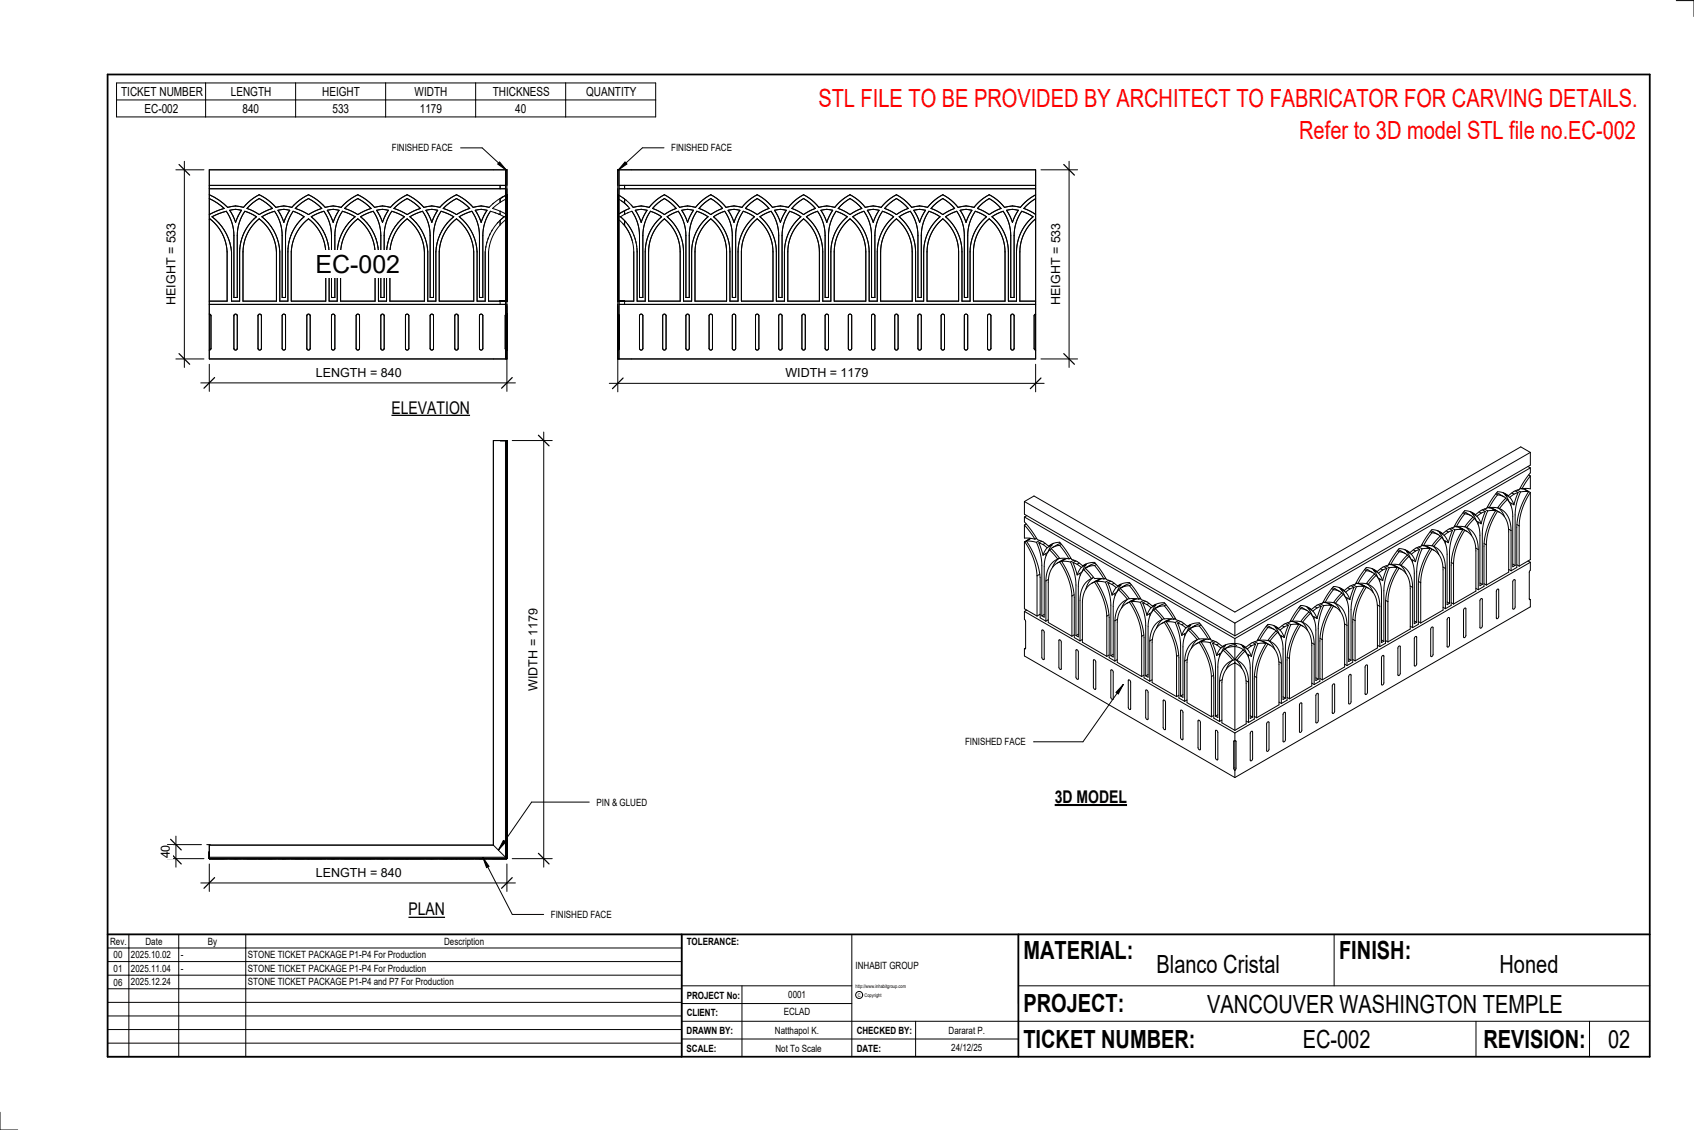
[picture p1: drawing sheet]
<svg xmlns="http://www.w3.org/2000/svg" width="914mm" height="610mm" viewBox="0 0 914 610" stroke-linecap="round" stroke-linejoin="round" font-family="sans-serif">
<path d="M273 92h1v102h-1z" fill="#7c7c7c"/>
<g fill="none" stroke="#000" stroke-width=".54">
<path d="M113 92h161v102h-161zM273 92v102M113 105l5 3 5 4a13 13 0 0 1 8 0M113 107l8 5-8 4M113 118a22 22 0 0 1 10 18v26h-10M113 100h160M113 102h160M114 117l8-3a23 23 0 0 1 4 13v33h2v-33a23 23 0 0 1 4-13l6 3M114 117a27 27 0 0 1 11 19M124 113l3 7M124 113h3h3M130 113l-3 7"/>
<path d="M135 111l5-4 7 5-7 4-7-4zM138 117a25 25 0 0 0-9 19M139 119l1-1a24 24 0 0 1 9 18v26h-18v-26a23 23 0 0 1 8-17zM140 105l-5 3-4 4M140 105l5 3 4 4M141 117l7-3a23 23 0 0 1 4 13v33h2v-33a23 23 0 0 1 4-13l6 3M141 117a26 26 0 0 1 10 19M149 112a13 13 0 0 1 9 0M150 113h3h3M150 113l3 7M156 113l-3 7M159 112l8-5 7 5-7 4z"/>
<path d="M164 117a25 25 0 0 0-9 19M167 105l-5 3-4 4M167 105l4 3 5 4M168 117l7-3a23 23 0 0 1 4 13v33h2v-33a23 23 0 0 1 4-13l7 3M168 117a26 26 0 0 1 10 19M176 112a13 13 0 0 1 8 0M177 113h3h3M177 113l3 7M183 113l-3 7M186 112l7-5 7 5-7 4zM192 117a26 26 0 0 0-10 19M193 105l-5 3-4 4"/>
<path d="M193 105l5 3 4 4M195 117a26 26 0 0 1 9 19M201 114a23 23 0 0 1 5 13M201 114l-6 3M202 112a13 13 0 0 1 9 0M203 113h3h4M203 113l3 7M210 113l-4 7M218 117a26 26 0 0 0-9 19M218 117l-7-3a23 23 0 0 0-4 13v33h-1v-33M220 105l-5 3-4 4M220 105l5 3 4 4"/>
<path d="M221 117l7-3a23 23 0 0 1 4 13v33h2v-33a23 23 0 0 1 4-13l7 3M221 117a26 26 0 0 1 10 19M227 112l-7 4M227 112l-7-5-7 5 7 4M229 112a13 13 0 0 1 8 0M230 113h3h3M230 113l3 7M236 113l-3 7M239 112l7-5 8 5-8 4zM245 117a26 26 0 0 0-10 19M246 105l-4 3-5 4M246 105l5 3 4 4"/>
<path d="M248 117l7-3a23 23 0 0 1 4 13v33h2v-33a23 23 0 0 1 4-13l7 3a26 26 0 0 0-10 19v26h-4v-26a26 26 0 0 0-10-19zM257 113h3h3M257 113l3 7M263 113l-3 7M266 112h.1M266 110h.1M267 115h1M269 120h-1M269 115v1M269 116h1M270 119h.1M270 119v2z"/>
<path d="M270 107l3-2-5 3-4 4a13 13 0 0 0-9 0M270 100v2M270 107v2M270 114v2h-1M270 114h.1M271 106v1M272 117h1M272 117l-2 2M273 108l-7 4 7 3M273 119a25 25 0 0 0-9 17v26h9M274 112v4M274 107v5z"/>
<path d="M274 118v18v-22v13M274 113v7M274 105v7v-1M125 136v26h4v-26M151 136v26h4v-26M164 120l3-2a24 24 0 0 1 9 18v26h-19v-26a24 24 0 0 1 7-16zM178 136v26h4v-26M191 120l2-2a24 24 0 0 1 9 18v26h-18v-26a24 24 0 0 1 7-16zM204 136v26h5v-26M217 120l3-2a24 24 0 0 1 9 18v26h-19v-26a24 24 0 0 1 7-16zM231 136v26h4v-26M244 120l2-2a24 24 0 0 1 10 18v26h-19v-26a24 24 0 0 1 7-16z"/>
<path d="M262 133v1M263 130v1M264 128l-1 1M264 132v1M265 126l-1 1M266 124l-1 1M113 169l1 1zM113 164h160M114 170v18M126 170a.9 .9 0 0 1 1-1 .9 .9 0 0 1 1 1M126 170v18M128 170v18"/>
<path d="M139 170a.9 .9 0 0 1 1-1 .9 .9 0 0 1 1 1M139 170v18M141 170v18M152 170a.9 .9 0 0 1 1-1 .9 .9 0 0 1 1 1M152 170v18M154 170v18M166 170a.9 .9 0 0 1 1-1 .9 .9 0 0 1 0 1M166 170v18M167 170v18M179 170a.9 .9 0 0 1 1-1 .9 .9 0 0 1 1 1M179 170v18M181 170v18"/>
<path d="M192 170a.9 .9 0 0 1 1-1 .9 .9 0 0 1 1 1M192 170v18M194 170v18M206 170a.9 .9 0 0 1 0-1 .9 .9 0 0 1 1 1M206 170v18M207 170v18M219 170a.9 .9 0 0 1 1-1 .9 .9 0 0 1 1 1M219 170v18M221 170v18M232 170a.9 .9 0 0 1 1-1 .9 .9 0 0 1 1 1M232 170v18M234 170v18"/>
<path d="M245 170a.9 .9 0 0 1 1-1 .9 .9 0 0 1 1 1M245 170v18M247 170v18M259 170a.9 .9 0 0 1 1-1 .9 .9 0 0 1 1 1M259 170v18M261 170v18M270 162v2M273 170h.1M274 169v1M113 189l1-1zM126 188a.9 .9 0 0 0 1 1 .9 .9 0 0 0 1-1M139 188a.9 .9 0 0 0 1 1 .9 .9 0 0 0 1-1"/>
<path d="M152 188a.9 .9 0 0 0 1 1 .9 .9 0 0 0 1-1M166 188a.9 .9 0 0 0 1 1 .9 .9 0 0 0 0-1M179 188a.9 .9 0 0 0 1 1 .9 .9 0 0 0 1-1M192 188a.9 .9 0 0 0 1 1 .9 .9 0 0 0 1-1M206 188a.9 .9 0 0 0 0 1 .9 .9 0 0 0 1-1M219 188a.9 .9 0 0 0 1 1 .9 .9 0 0 0 1-1M232 188a.9 .9 0 0 0 1 1 .9 .9 0 0 0 1-1M245 188a.9 .9 0 0 0 1 1 .9 .9 0 0 0 1-1M259 188a.9 .9 0 0 0 1 1 .9 .9 0 0 0 1-1M273 188h.1M274 188v1zM274 188v1"/>
</g>
<path d="M333 92h1v102h-1z" fill="#7c7c7c"/>
<g fill="none" stroke="#000" stroke-width=".54">
<path d="M333 92h226v102h-226zM334 92v102M333 107v9M333 118v18M333 117v-3v13M333 117v19M333 113v7M333 105v7zM333 111v1M333 118h.1M334 108l6 4-6 3M334 119a23 23 0 0 1 8 17v26h-8"/>
<path d="M334 115l3-1v2M334 102h225M334 100h225M334 117h1M335 117l6-3a23 23 0 0 1 4 13v33h2v-33a23 23 0 0 1 4-13l6 3a25 25 0 0 0-9 19v26h-4v-26M335 117a25 25 0 0 1 9 19M335 117l2 2M335 106l-1-1 4 3 4 4M335 108l2 1M336 106l1 1M337 116h.1M337 109l2 2"/>
<path d="M337 119v3zM337 107v2zM337 100v2M337 114v2M337 119l1 1M337 115v1M338 108h.1M338 113l-1 1M339 115h.1M340 113h-1M341 111l1 1M343 113h3h3l-3 7z"/>
<path d="M354 111l5-4 6 5-6 4-7-4zM357 119l2-1a23 23 0 0 1 8 18v26h-17v-26a23 23 0 0 1 7-17zM360 117l6-3a23 23 0 0 1 4 13v33h2v-33a23 23 0 0 1 4-13l6 3a25 25 0 0 0-9 19v26h-4v-26a25 25 0 0 0-9-19zM368 113h3h3l-3 7zM379 111l5-4 6 5-6 4-7-4zM382 119l2-1a23 23 0 0 1 8 18v26h-17v-26a23 23 0 0 1 7-17zM385 117l6-3a23 23 0 0 1 4 13v33h2v-33a23 23 0 0 1 4-13l6 3a25 25 0 0 0-9 19v26h-4v-26a25 25 0 0 0-9-19zM393 113h3h3l-3 7zM404 111l5-4 6 5-6 4-7-4zM407 119l2-1a23 23 0 0 1 8 18v26h-17v-26a23 23 0 0 1 7-17zM409 105l4 3 4 4M409 105l-5 3-3 4a13 13 0 0 0-9 0l-4-4-4-3-5 3-4 4a13 13 0 0 0-8 0l-4-4-4-3-5 3-4 4a13 13 0 0 0-8 0"/>
<path d="M410 117l6-3a23 23 0 0 1 4 13v33h2v-33a23 23 0 0 1 4-13l6 3a25 25 0 0 0-9 19v26h-4v-26a25 25 0 0 0-9-19zM418 113h3h3l-3 7zM429 111l5-4 6 5-6 4-7-4zM432 119l2-1a23 23 0 0 1 8 18v26h-17v-26a23 23 0 0 1 7-17zM435 117l6-3a23 23 0 0 1 4 13v33h2v-33a23 23 0 0 1 4-13l6 3a25 25 0 0 0-9 19v26h-4v-26a25 25 0 0 0-9-19zM443 113h3h3l-3 7zM454 111l5-4 6 5-6 4-7-4zM458 119l1-1a23 23 0 0 1 8 18v26h-17v-26a23 23 0 0 1 8-17zM460 117l6-3a23 23 0 0 1 4 13v33h2v-33a23 23 0 0 1 4-13l6 3a25 25 0 0 0-8 19v26h-5v-26a25 25 0 0 0-9-19zM468 113h3h4l-4 7zM479 111l5-4 6 5-6 4-6-4zM483 119l1-1a23 23 0 0 1 8 18v26h-17v-26a23 23 0 0 1 8-17z"/>
<path d="M496 113h4l-4 7-3-7M496 113h-3M504 111l5-4 6 5-6 4-6-4zM507 117l-6-3a23 23 0 0 0-4 13v33h-2v-33a23 23 0 0 0-4-13l-6 3a25 25 0 0 1 9 19v26h5v-26M507 117a25 25 0 0 0-8 19M508 119l1-1a23 23 0 0 1 8 18v26h-17v-26a23 23 0 0 1 8-17zM510 117l6-3a23 23 0 0 1 5 13v33h1v-33a23 23 0 0 1 4-13l6 3a25 25 0 0 0-8 19v26h-5v-26a25 25 0 0 0-9-19zM518 113h3h4l-4 7zM529 111l5-4 6 5-6 4-6-4zM533 119l1-1a23 23 0 0 1 9 18v26h-18v-26a23 23 0 0 1 8-17zM535 117l6-3a23 23 0 0 1 5 13v33h1v-33a23 23 0 0 1 5-13l6 3a25 25 0 0 0-9 19v26h-5v-26a25 25 0 0 0-9-19zM543 113h3h4l-4 7z"/>
<path d="M559 107l-6 5 6 4M559 105l-4 3-4 4a13 13 0 0 0-9 0l-4-4-4-3-5 3-3 4a13 13 0 0 0-9 0l-4-4-4-3-5 3-3 4a13 13 0 0 0-9 0l-4-4-4-3-5 3-3 4a13 13 0 0 0-9 0l-4-4-4-3-5 3-3 4a13 13 0 0 0-9 0l-4-4-4-3-5 3-3 4a13 13 0 0 0-9 0M559 118a23 23 0 0 0-9 18v26h9M336 121l1 1M337 122l3 4 1 4M339 121l2 3M341 124l1 2M341 131h1M342 126v1M343 128v1M343 130v1M344 132v1"/>
<path d="M344 134v2M333 169v1M333 169v1zM334 170h.1M334 164h225M334 170v18M337 162v2M345 170h1h1v18a.9 .9 0 0 1-1 1 .9 .9 0 0 1-1-1zM358 170h1h1v18a.9 .9 0 0 1-1 1 .9 .9 0 0 1-1-1zM371 170h1v18a.9 .9 0 0 1-1 1 .9 .9 0 0 1-1-1zM383 170h1h1v18a.9 .9 0 0 1-1 1 .9 .9 0 0 1-1-1zM396 170h1v18a.9 .9 0 0 1-1 1 .9 .9 0 0 1-1-1z"/>
<path d="M408 170a.9 .9 0 0 1 1-1 .9 .9 0 0 1 1 1M408 170v18M410 170v18M421 170h1v18a.9 .9 0 0 1-1 1 .9 .9 0 0 1-1-1zM433 170h1h1v18a.9 .9 0 0 1-1 1 .9 .9 0 0 1-1-1zM446 170h1v18a.9 .9 0 0 1-1 1 .9 .9 0 0 1-1-1zM458 170h1h1v18a.9 .9 0 0 1-1 1 .9 .9 0 0 1-1-1zM471 170h1v18a.9 .9 0 0 1-1 1 .9 .9 0 0 1-1-1zM483 170h1h1v18a.9 .9 0 0 1-1 1 .9 .9 0 0 1-1-1zM496 170h1v18a.9 .9 0 0 1-1 1 .9 .9 0 0 1-1-1zM508 170h1h1v18a.9 .9 0 0 1-1 1 .9 .9 0 0 1-1-1zM521 170h1v18a.9 .9 0 0 1-1 1 .9 .9 0 0 1 0-1z"/>
<path d="M533 170h1h1v18a.9 .9 0 0 1-1 1 .9 .9 0 0 1-1-1zM546 170h1v18a.9 .9 0 0 1-1 1 .9 .9 0 0 1 0-1zM559 169l-1 1v18l1 1M333 188v1M333 188v1zM334 188h.1M408 188a.9 .9 0 0 0 1 1 .9 .9 0 0 0 1-1"/>
</g>
<path d="M273 238h1v225h-161v-1h160z" fill="#7c7c7c"/>
<g fill="none" stroke="#000" stroke-width=".54">
<path d="M95 92h15M100 87v111M95 194h15M273 238v224h-160M274 238h.1M274 238v8M274 238v12M274 238v6zM274 238v225M274 238h-8v218M274 248v-9v12M274 251v10v-9"/>
<path d="M274 247v3zM274 250v3zM274 254v9M274 256v7zM274 250v13M825 252h1M825 256l1 1M826 252v3l-4 6a5 5 0 0 1-5 4l-3 2M826 257v7h-4M826 257l-4 7M826 244l-5-3-154 89-109-62-5 3M826 244v7l-159 92"/>
<path d="M826 252l-159 92M826 244l-159 92M274 273v-9v22v-9M274 262v2M274 263v8M274 263v6zM274 279v9M274 263v12M274 275v13M274 275v3zM274 272v3zM553 279v3l7 9 3 1 3 3"/>
<path d="M553 279l114 65M553 271v6l114 66M553 271l114 65M554 278l-1 1M790 277h1M790 276l4 2M791 277l4 2-4 5h-5M791 277l-5 7M794 276l2 2M795 277l2 4M795 277l2 2M795 277h.1"/>
<path d="M795 279l1 1M796 280l-4 5M796 280a13 13 0 0 1 3 9v27l1-1M796 278l-2-2a4 4 0 0 0-6 2l-1 3a5 5 0 0 1-5 5l-3 2M797 279l2 4M798 276l1 1M799 277l-2 2M800 275l2 1M801 275l2 1M802 276l-3 1M802 276l-3 7M803 274h2l2 2"/>
<path d="M803 273l1 1M803 276a31 31 0 0 0-3 12v27M806 274l1 1M806 274v1M806 274l2 2M807 275l3 1M807 276h-4M807 276a37 37 0 0 0-6 19v21l-3 2M807 266l1 1M808 266l4 2M808 276l-2 4a33 33 0 0 0-4 14M808 276a11 11 0 0 1 6 11v22l-12 7"/>
<path d="M808 267l5 2-5 5h-4M808 267l-4 7M808 274h1M809 274l2 2 1 3M809 274a11 11 0 0 1 7 12M811 266l3 1M812 267l3 4M812 267l3 1M813 267h-1M813 269h1M814 269l-5 5M814 269a13 13 0 0 1 3 10v27l1-1"/>
<path d="M814 267l-2-1a4 4 0 0 0-6 2l-2 3a5 5 0 0 1-5 4l-3 3M815 271l2 1M815 268l2 4M816 271v2M816 266l1 1M817 267l-2 1M818 265l1 1M819 264l2 1M819 266l-2 6M819 266l-2 1M820 264h2l3 1M821 263l1 1"/>
<path d="M821 265a31 31 0 0 0-3 13v27M823 264h.1M823 263v1M823 264l3 2M825 265h-4M825 265a37 37 0 0 0-6 19v22l-3 2M826 266l-2 4a33 33 0 0 0-4 14M826 266v36l-6 3M274 298v-9v22v-9M274 287v2M274 288v8M274 288v6z"/>
<path d="M274 281v7zM274 288v12M274 297v3zM553 283v7l6 1M553 283l6 8M553 292l3 5a35 35 0 0 1 4 14M553 292v36l7 4M554 283h-1M556 290v1M556 291h.1M556 290l-3 2M559 290l1 1"/>
<path d="M559 293a31 31 0 0 1 3 12v27M559 293l-5-1a42 42 0 0 1 7 20v21l4 2M559 290v1M561 293l2 7M561 293l2 1M561 292l-2 1M562 292l-1 1M563 294l2 1M564 293l-1 1M564 299l1 1M565 295l-2 5M566 298l-3 2"/>
<path d="M567 297l4 5M567 297a13 13 0 0 0-3 9v27l-2-1M568 296l-1 1M568 294h.1M568 294l-2 4M568 294l-3 1M569 293l-3 2M569 293h.1M572 293h-3l-3 2M572 293l4 5a5 5 0 0 0 5 5l3 2M572 294l5 7M572 294l-5 2 5 5"/>
<path d="M572 293h.1M573 293l-5 2M573 294h-1M754 297l1 1M755 297l4 2M755 298l5 1-5 6h-4M755 298l-4 7M758 296l3 2M759 297l2 4M759 297l3 2M759 297h.1M760 300h1"/>
<path d="M761 298l-3-1a4 4 0 0 0-5 2l-2 3a5 5 0 0 1-5 4l-3 2M762 299l2 4M763 297h1M764 297l-2 2M765 295l1 1M766 295l2 1M766 296l-2 1M766 296l-2 7M767 294l2 1 3 1M768 294h.1M768 296a31 31 0 0 0-3 12v28M770 295l2 1"/>
<path d="M770 295l4 2M770 295h.1M772 296h-4M772 296a37 37 0 0 0-6 19v22l-3 2M772 287h1M772 286l4 2M773 287l4 2-4 5h-5M773 287l-5 7M773 294l1 1M773 294l2 3 2 2M774 295a11 11 0 0 1 6 12M776 286l3 2"/>
<path d="M777 287l2 4M777 287l3 2M777 287h.1M777 289l1 1M778 290l-4 5M778 290a13 13 0 0 1 3 9v27l1-1M779 288l-3-2a4 4 0 0 0-5 2l-2 3a5 5 0 0 1-5 5l-3 2M779 291l3 2M780 289l2 4M780 292v1M781 286l1 1M782 287l-2 2"/>
<path d="M782 285l2 1M784 285l1 1M784 286l-2 1M784 286l-2 7M785 284h2l3 2M785 284h1M785 286a31 31 0 0 0-3 12v27M788 285h1M788 285h.1M788 285l3 1M789 285l3 2M790 286h-5"/>
<path d="M790 286a37 37 0 0 0-7 19v22l-3 1M791 286l-3 5a33 33 0 0 0-3 13M791 286a11 11 0 0 1 6 11v22l-12 7M791 284l1 1M791 284l2 2 1 3M792 285a11 11 0 0 1 6 11M797 296h1M797 281l2 2M798 296v22M798 282v1M801 293l1 1M802 294v22"/>
<path d="M814 285l2 1M816 286v22M819 283l1 1M820 284v21M274 312v2M274 313v8M274 304v9M274 313v6zM274 306v7zM274 300v13M274 314v11M274 300v3z"/>
<path d="M560 311v21M561 310l-1 1M565 313v22M566 313h-1M571 302a11 11 0 0 0-6 11M571 301l-2 2-1 3M572 301l-1 1M572 301h5M572 303l3 5a35 35 0 0 1 4 14M572 303a10 10 0 0 0-6 11v22l13 7M572 301h.1M573 303h5"/>
<path d="M573 303a40 40 0 0 1 7 19v22l3 2M573 302l-2 2M575 302l-2 1M575 302h.1M575 302l-3 1M576 301l-3 2M577 301h1M578 303a31 31 0 0 1 3 13v27M578 301h-1M579 304h2M579 304l2 6M580 302l-2 1"/>
<path d="M581 303l-2 1M581 304l3 2M583 304h-2M583 309v1M584 306l-3 4M584 309l-3 1M584 305l3-1a4 4 0 0 1 6 2l2 3a5 5 0 0 0 5 5l3 2M585 307l4 5M585 307a13 13 0 0 0-3 9v28l-1-1M586 307l5 5h5M586 307h-1M586 304v1"/>
<path d="M586 304l-2 1M586 305l-2 3M586 305l-2 1M589 305l-3 2M589 312a11 11 0 0 0-6 12v22M590 312l-2 2-2 4M590 311l-1 1M591 305l5 7M591 305l-5 2M591 314l2 4a35 35 0 0 1 4 14M591 314a10 10 0 0 0-7 11v21l13 8M591 304l-3 1"/>
<path d="M592 313l-3 2M592 305h-1M592 314h5M592 314a40 40 0 0 1 7 19v22l3 2M593 313h-1M593 313h1M593 313l-2 1M595 312l-3 2M596 312h1M597 314a31 31 0 0 1 3 12v28M597 312h-1M598 314l2 1"/>
<path d="M598 314l2 7M598 313l-1 1M600 313l-2 1M600 315l3 2M601 315h-1M603 317l-3 4M603 320l-3 1M603 316l3-1a4 4 0 0 1 6 2l2 3a5 5 0 0 0 5 5l3 2M604 318l5 5M604 318a13 13 0 0 0-3 9v27h-1M605 317l5 6h5M605 318h-1"/>
<path d="M605 315h.1M605 315l-2 1M605 315l-2 4M605 315l-2 2M607 316l-2 1M610 316l5 7M610 316l-5 1M610 315l-3 1M611 315l-1 1M719 318h1M719 317l4 2M720 318l4 2-4 5h-5"/>
<path d="M720 318l-5 7M723 317l3 2M724 318l2 4M724 318l2 1M724 318h.1M726 319l-3-2a4 4 0 0 0-5 2l-4 6M726 319l3 4M728 317l1 1M729 318l-3 1M729 316l2 1M730 316l2 1M731 317l-2 1"/>
<path d="M731 317l-2 6M732 315h2l2 1M732 314l1 1M732 317a31 31 0 0 0-3 12v27M735 315l1 1M735 315l4 2M735 315v1M736 316l-4 1M736 316a37 37 0 0 0-6 20v21l-3 2M737 307v1M737 307l4 2M737 308l5 2-5 5h-4"/>
<path d="M737 308l-4 7M738 315h1M738 315l2 2 1 3M739 315a11 11 0 0 1 6 12M741 307l2 1M742 308l2 4M742 308l2 1M742 307v1M742 310h1M743 310l-4 5M743 310a13 13 0 0 1 3 9v28l1-1M743 308l-2-1a4 4 0 0 0-6 2l-2 3a5 5 0 0 1-4 4l-3 3"/>
<path d="M744 312l2 1M744 309l2 4M745 312v2M745 307h1M746 307l-2 2M747 306l2 1M748 305l2 1M749 307h-3M749 307l-3 6M750 305h2l2 1M750 304l1 1M750 306a31 31 0 0 0-3 13v27"/>
<path d="M753 305l1 1M753 305h-1M753 305l2 2M754 306l2 1M754 306h-4M754 306a37 37 0 0 0-6 19v22l-3 2M755 307l-2 4a33 33 0 0 0-4 14M755 307a11 11 0 0 1 6 11v21l-12 7M755 305h1M756 305l2 2 1 2M756 305a11 11 0 0 1 7 12M761 300l-5 5"/>
<path d="M761 300a13 13 0 0 1 2 9v27h2M761 316l2 1M762 302l2 1M763 317v22M763 302l-1 1M766 314h1M767 314a35 35 0 0 1 6-18 11 11 0 0 1 6 11v22l-12 7M767 314v22M779 306l1 1M780 307v21M783 303l2 1M785 304v22"/>
<path d="M797 317l1 1M799 315h1M801 315l1 1M808 318h1v15l-1 1zM814 307l2 1M817 304l1 1M817 313h1v14l-1 2zM819 305h1M825 303h1M826 303v5l-1 1v14h1M826 303l-159 92M274 323v-9v22v-8"/>
<path d="M274 337v2M274 338v7M274 329v9M274 338v6zM274 331v7zM274 325v13M274 338v12M274 325v4zM274 322v3zM553 330v4l1 1v15M553 330l114 65M554 329l-1 1"/>
<path d="M561 332h.1M561 331l-1 1M563 340l1 1-1 15-1-1zM564 331l-2 1M566 334l-1 1M579 322v21M580 321l-1 1M597 332v22M599 332h-2M602 320v1M602 335v22M603 334l-1 1"/>
<path d="M609 323l-4 5M609 323a11 11 0 0 0-7 12M610 323h-1M610 325l2 4a35 35 0 0 1 4 14M610 325a10 10 0 0 0-7 11v21l13 8M611 324l-3 2M611 325h5M611 325a40 40 0 0 1 7 19v22l3 1M612 323l-2 1M612 323v1M612 323l-2 2M614 323l-3 2"/>
<path d="M615 323h1M616 325a31 31 0 0 1 2 12v28M616 323h-1M617 325l2 1M617 325l2 7M617 324l-1 1M618 324l-1 1M619 326l2 2M620 325l-1 1M621 331v1M621 328l-2 4M622 330l-3 2"/>
<path d="M622 327l3-1a4 4 0 0 1 6 2l2 3a5 5 0 0 0 5 5l3 2M623 329l4 5M623 329a13 13 0 0 0-3 9v27h-2M623 328l5 6M624 328l-1 1M624 326h.1M624 326l-2 1M624 326l-2 4M624 326l-3 2M626 327l-3 1M627 334l-3 5M627 334a11 11 0 0 0-6 12"/>
<path d="M628 334h-1M628 334h6M628 327l6 7M628 327l-5 1M628 336l3 4a35 35 0 0 1 4 14M628 336a10 10 0 0 0-6 11v21l13 8M629 326l-3 1M629 335l-2 1M629 326l-1 1M630 335l4 1M630 335a40 40 0 0 1 6 20v22l3 1M631 334l-2 1"/>
<path d="M631 334h.1M631 334l-3 2M633 334l-3 1M634 334h1M634 336a31 31 0 0 1 3 12v27M634 334h.1M636 336l2 1M636 336l2 7M636 335l-2 1M637 335l-1 1M638 337l2 2M639 336l-1 1"/>
<path d="M640 339l-2 4M641 338l3-2a4 4 0 0 1 6 3l2 3a5 5 0 0 0 5 4l3 3a11 11 0 0 1 12 0M641 340l5 5M641 340a13 13 0 0 0-2 9v27l-2-1M642 339l5 6h5M642 339l-1 1M642 337h1M643 337l-2 1M643 337l-2 4M643 337l-3 2M645 337l-3 2M647 338l5 7"/>
<path d="M647 338l-5 1M648 336l-3 2M648 337l-1 1M667 336v7M683 338l1 1M684 337l4 3M684 339l5 1-5 6-4-1M684 339l-4 6M687 337l3 2M688 338l3 4M688 338l3 2M689 338h-1"/>
<path d="M690 339l-2-2a4 4 0 0 0-6 3l-2 3a5 5 0 0 1-5 4l-3 2M691 340l2 4M692 338h1M693 338l-2 2M694 336l1 1M695 336l2 1M695 337l-2 1M695 337l-2 7M696 335h2l3 2M697 335h1M697 337a31 31 0 0 0-3 12v28M699 336l4 2"/>
<path d="M699 336h.1M699 336l3 1M701 337h-4M701 337a37 37 0 0 0-6 19v22l-3 2M701 328h1M702 327l4 2M702 337l-2 5a33 33 0 0 0-4 13M702 337a11 11 0 0 1 6 11v22l-12 7M702 328l5 2-5 5h-4M702 328l-4 7M702 335l1 1M703 335l2 3 1 2"/>
<path d="M703 336a11 11 0 0 1 6 12M705 327l3 2M706 328l2 4M706 328l3 2M706 328h.1M706 330l1 1M707 331l-4 5M707 331a13 13 0 0 1 3 9v27l2-1M708 329l-3-2a4 4 0 0 0-5 2l-2 3a5 5 0 0 1-5 5l-3 2M708 332l3 2M709 330l2 4M709 333v1"/>
<path d="M710 327l1 1M711 328l-2 2M712 326l1 1M713 326l1 1M713 327l-2 1M713 327l-2 7M714 325h.1M714 325l-3 1-3 3M714 325h2l3 2M714 325h1M714 327a31 31 0 0 0-2 12v27M717 326h2"/>
<path d="M717 326h.1M717 326l3 1M718 326l3 2M719 327h-5M719 327a37 37 0 0 0-7 19v21l-3 2M720 327l-3 4a33 33 0 0 0-3 14M720 327a11 11 0 0 1 6 11v22l-12 7M720 325h1M720 325l2 2 2 3M721 325a11 11 0 0 1 6 12M724 320l1 1M725 321l-4 4"/>
<path d="M725 321a13 13 0 0 1 3 9v27l1-1M726 337h1M726 322l3 1M727 337v22M727 323v1M730 334l1 1M731 335a35 35 0 0 1 6-18 11 11 0 0 1 7 11v22l-13 7M731 335v22M743 326l2 1M745 327v22M748 324l1 1M749 325v21"/>
<path d="M761 338l2 1M763 335l2 1M766 335l1 1M773 338l1 1v14l-1 1zM779 328h1M781 325h1M782 333v1v14v1zM783 325l2 1M790 328h1v15l-1 1zM799 323h1v15l-1 1zM826 323h.1M826 323v4l-159 92"/>
<path d="M274 345v6M274 354v9M274 345v1M274 357v6zM274 345v-6v9M274 353v8v-4M274 351v4M274 350v13M274 350v4zM274 347v3zM553 350v4l114 65M554 350h-1"/>
<path d="M572 345l1 1-1 15v-1zM580 342l-1 1M581 350l1 2v14l-1-1zM582 342l-1 1M584 345l-1 1M590 356l1 1v15l-1-1zM599 353l-2 1M601 353l-1 1M603 356l-1 1M616 343v22M617 343h-1M621 346v21"/>
<path d="M622 345l-1 1M635 354v22M636 353l-1 1M639 342l1 1M639 357v21M640 341l-2 2M641 356l-2 1M646 345l-3 5M646 345a11 11 0 0 0-7 12M647 345h-1M647 347l3 4a35 35 0 0 1 4 14M647 347a10 10 0 0 0-6 10v22l13 8"/>
<path d="M648 346l-2 1M648 346l5 1M648 346a40 40 0 0 1 7 20v21l3 2M650 345l-2 1M650 345h.1M650 345l-3 2M651 345l-3 1M653 345h.1M653 347a31 31 0 0 1 3 12v27M653 344l-1 1M654 347l3 1M654 347l3 7"/>
<path d="M655 346l-2 1M656 346l-2 1M657 348l2 2M658 347l-1 1M658 353v1M659 350l-2 4M659 352l-2 2M660 351l6 5M660 351a13 13 0 0 0-3 9v27l-1-1M661 350a9 9 0 0 1 10 1l-4 5zM661 350l-1 1M661 348h1"/>
<path d="M662 348l-3 4M662 348l-3 2M663 360a4 4 0 0 1 4-2 4 4 0 0 1 3 2 13 13 0 0 1 3 9v21l-6 4-7-4v-22a13 13 0 0 1 3-8zM665 356l-3 5M666 356a11 11 0 0 0-8 12M666 356h.1M667 344v50M667 356h1M667 358h-1M667 356l2 2 1 3M668 348a6 6 0 0 0-7 2M668 356a11 11 0 0 1 6 12"/>
<path d="M670 348l2 1M671 349l2 3M671 349l2 1M671 348v1M671 351h1M672 351a13 13 0 0 1 3 9v28l1-1M672 351l-4 5M673 353l2 1M673 350l2 4M674 353v1M674 348h1M675 348l-2 2"/>
<path d="M676 347l2 1M677 346l2 1M678 348h-3M678 348l-3 6M679 345l2 1 2 1M679 345h1M679 347a31 31 0 0 0-3 13v27M682 346l1 1M682 346l4 2M682 346h.1M683 347a37 37 0 0 0-6 19v22l-3 2M683 347h-4"/>
<path d="M684 345l1 1M685 346l2 2 1 2M685 346a11 11 0 0 1 7 12M689 340l1 1M690 341l-5 5M690 341a13 13 0 0 1 3 9v27h1M690 357l2 1M691 342l2 2M692 358v22M692 343v1M695 355h1M696 355v22"/>
<path d="M708 347l1 1M709 348v21M713 344l1 1M714 345v22M726 358l1 1M728 355l1 1M730 356l1 1M737 359h1v15l-1 1zM744 348l1 1M746 345l1 1M746 354h1v14l-1 2zM748 346h1"/>
<path d="M755 349h1v14l-1 1zM764 344h1v14l-1 1zM274 373v-9v22v-8M274 362v2M274 379v9M274 363v8M274 363v6zM274 363v12M274 375v13M274 375v4zM274 372v3zM600 361l1 2v14l-1-1z"/>
<path d="M609 367l1 1v15l-1-1zM618 364l-2 1M619 372l1 1-1 15-1-1zM620 364l-2 1M622 367h-1M628 378l1 1v15l-1-2zM636 375l-1 1M639 375h-2M641 378h-2M654 365v22M655 364l-1 1M658 368v21"/>
<path d="M660 367l-2 1M673 367l1 1M674 368v22M677 365l1 1M678 366a35 35 0 0 1 6-19 11 11 0 0 1 6 12v21l-12 7M678 366v21M690 379l2 1M693 376l1 1M695 376l1 1M702 379l1 1v14l-1 1zM708 369h1M710 366h2"/>
<path d="M711 374h1v15l-1 1zM712 366l2 1M720 369v15v1zM728 364h1v15l-1 1zM274 398v-9v23v-9M274 387v1M274 388v1M274 388v8M274 388v6zM274 382v6zM274 388v12M274 397v3z"/>
<path d="M637 383l2 1-1 15-1-1zM647 389l1 1v15l-1-2zM655 386l-1 1M656 394l1 1v15l-1-1zM657 386h-1M660 388l-2 1M666 400h1v14v2l-1-2zM667 395v21M673 389l1 1M675 386l1 1M675 395h1v14l-1 1zM677 386l1 1"/>
<path d="M684 390h1v14l-1 1zM693 385h1v14l-1 1zM274 412v2M274 413v9M274 404v9M274 419v-5v9M274 413v6zM274 407v6zM274 400v13M274 413v13M274 400v4zM667 416v3"/>
<path d="M274 421v10M274 437v2M274 428v9v-6M274 438v9M274 431v7M274 430v1M274 438v6zM274 432v6zM274 426v12M274 438v13M274 426v3zM274 422v4z"/>
<path d="M112 456h2M266 456h-153v7M266 456l8 7M274 457v6zM274 455v8M274 451v3M274 453v9v-8M274 448v-8v12M274 451v12M274 447v4zM113 463h1M113 463h14"/>
<path d="M113 463h8zM113 463h10M113 463h161M124 463h3zM125 463h-11h24h-9M127 463h13M127 463h3zM131 463h9M133 463h7zM139 463h2M140 463h13M140 463h7z"/>
<path d="M140 463h9M150 463h3zM151 463h-10h23h-9M153 463h14M153 463h3zM157 463h10M159 463h8zM166 463h1M167 463h13M167 463h7zM167 463h9M177 463h3z"/>
<path d="M178 463h-10h24h-10M180 463h13M180 463h3zM184 463h9M186 463h7zM192 463h2M193 463h13M193 463h7zM193 463h9M203 463h3zM204 463h-9h23h-9M206 463h14"/>
<path d="M206 463h4zM210 463h10M213 463h7zM219 463h2M220 463h13M220 463h7zM220 463h9M230 463h3zM231 463h-10h24h-10M233 463h13M233 463h3zM237 463h9"/>
<path d="M239 463h7zM245 463h2M246 463h14M246 463h8zM246 463h10M257 463h3zM258 463h-10h24h-10M260 463h3zM260 463h14M264 463h10M266 463h8zM273 463h1"/>
<path d="M274 462v1"/>
</g>
<path d="M97 89l5 5M97 191l5 6" fill="none" stroke="#000" stroke-width=".67"/>
<path d="M89 121h7v44h-7z" fill="#fff"/>
<path d="M274 165v46M113 197v14M108 207h170" fill="none" stroke="#000" stroke-width=".54"/>
<path d="M116 204l-6 5M276 204l-5 5" fill="none" stroke="#000" stroke-width=".67"/>
<g fill="#fff">
<path d="M170 197h46v8h-46z"/>
<path d="M170 135h46v15h-46z"/>
</g>
<path d="M333 165v46M559 197v14M329 207h235" fill="none" stroke="#000" stroke-width=".54"/>
<path d="M336 204l-5 6M562 204l-6 6" fill="none" stroke="#000" stroke-width=".67"/>
<path d="M424 197h45v8h-45z" fill="#fff"/>
<path d="M562 92h20M577 87v111M562 194h20" fill="none" stroke="#000" stroke-width=".54"/>
<path d="M574 89l6 5M574 191l6 6" fill="none" stroke="#000" stroke-width=".67"/>
<path d="M566 121h8v44h-8z" fill="#fff"/>
<path d="M276 238h22M294 233v235M276 463h22" fill="none" stroke="#000" stroke-width=".54"/>
<path d="M291 235l5 6M291 460l5 6" fill="none" stroke="#000" stroke-width=".67"/>
<path d="M284 328h8v45h-8z" fill="#fff"/>
<path d="M108 476h170M113 466v15M274 466v15" fill="none" stroke="#000" stroke-width=".54"/>
<path d="M116 473l-6 6M276 473l-5 6" fill="none" stroke="#000" stroke-width=".67"/>
<path d="M170 467h46v7h-46z" fill="#fff"/>
<path d="M90 456h19M95 451v17M90 463h20" fill="none" stroke="#000" stroke-width=".54"/>
<path d="M92 453l6 6M92 460l6 6" fill="none" stroke="#000" stroke-width=".67"/>
<path d="M86 456h7v7h-7z" fill="#fff"/>
<path d="M272 453l1 1-4 5z" fill="#000"/>
<g fill="none" stroke="#000" stroke-width=".54">
<path d="M905 0h9v9M318 433h-31l-18 26M272 453l1 1-4 5zM460 504v66M720 504v28M891 504h-341v37M368 532h92M401 532v38M550 532h341M368 551h523M368 541h92M494 551v19"/>
<path d="M797 551v19M858 551v19M368 561h182M0 600v10h10"/>
<circle cx="464" cy="537" r="1.9"/>
</g>
<path d="M58 40h833v530h-833zM58 504h833M368 504v66M550 504v66" fill="none" stroke="#000" stroke-width=".96"/>
<g fill="#fff">
<path d="M652 534h192v15h-192z"/>
<path d="M513 562h17v6h-17z"/>
<path d="M425 533h10v6h-10z"/>
<path d="M423 543h15v6h-15z"/>
<path d="M418 553h24v6h-24z"/>
<path d="M624 513h68v15h-68z"/>
<path d="M809 513h33v15h-33z"/>
<path d="M512 553h20v6h-20z"/>
<path d="M703 553h37v15h-37z"/>
<path d="M442 45h443v16h-443z"/>
<path d="M868 553h12v15h-12z"/>
<path d="M61 512h5v6h-5z"/>
<path d="M61 520h5v6h-5z"/>
<path d="M61 527h5v6h-5z"/>
</g>
<path d="M63 45h291v18h-291zM63 54h291M111 45v18M160 45v18M208 45v18M257 45v18M305 45v18" fill="none" stroke="#000" stroke-width=".54"/>
<path d="M211 215h43v10h-43z" fill="#fff"/>
<path d="M211 224h43" fill="none" stroke="#000" stroke-width=".69" stroke-linecap="butt"/>
<path d="M220 485h20v11h-20z" fill="#fff"/>
<path d="M220 495h20" fill="none" stroke="#000" stroke-width=".69" stroke-linecap="butt"/>
<path d="M569 424h40v12h-40z" fill="#fff"/>
<path d="M569 434h39" fill="none" stroke="#000" stroke-width="1.1" stroke-linecap="butt"/>
<path d="M701 63h184v15h-184z" fill="#fff"/>
<g fill="none" stroke="#000" stroke-width=".54">
<path d="M249 80h11l13 12M358 80h-11l-13 12M270 87l3 5-4-4zM337 87l1 1-4 4zM606 369l-2 5h-2zM606 369l-21 31h-27M261 463l3 4-1 1zM261 463l16 30h16M58 504h310v66h-310zM58 519h310M58 511h310M70 504v66"/>
<path d="M96 504v66M133 504v66M58 533h310M58 526h310M58 555h310M58 548h310M58 541h310M58 563h310"/>
</g>
<path d="M270 87l3 5-4-4zM337 87l1 1-4 4zM606 369l-2 5h-2zM261 463l3 4-1 1z" fill="#000"/>
<g font-size="13.5" fill="#f00">
<text x="442" y="58">STL FILE TO BE PROVIDED BY ARCHITECT TO FABRICATOR FOR CARVING DETAILS.</text>
<text x="701" y="75">Refer to 3D model STL file no.EC-002</text>
</g>
<g font-size="13.5">
<text x="170" y="147">EC-002</text>
<text x="552" y="517">MATERIAL:</text>
<text x="723" y="517">FINISH:</text>
<text x="624" y="525">Blanco Cristal</text>
<text x="809" y="525">Honed</text>
<text x="552" y="546">PROJECT:</text>
<text x="652" y="546">VANCOUVER WASHINGTON TEMPLE</text>
<text x="552" y="565">TICKET NUMBER:</text>
<text x="703" y="565">EC-002</text>
<text x="801" y="565">REVISION:</text>
<text x="868" y="565">02</text>
</g>
<g font-size="9.4">
<text x="211" y="223">ELEVATION</text>
<text x="569" y="433">3D MODEL</text>
<text x="220" y="494">PLAN</text>
</g>
<g font-size="6.7">
<text x="65" y="52">TICKET NUMBER</text>
<text x="125" y="52">LENGTH</text>
<text x="174" y="52">HEIGHT</text>
<text x="224" y="52">WIDTH</text>
<text x="266" y="52">THICKNESS</text>
<text x="316" y="52">QUANTITY</text>
<text x="78" y="61">EC-002</text>
<text x="131" y="61">840</text>
<text x="179" y="61">533</text>
<text x="227" y="61">1179</text>
<text x="278" y="61">40</text>
<text x="95" y="165" transform="rotate(-90 95 165)">HEIGHT = 533</text>
<text x="572" y="165" transform="rotate(-90 572 165)">HEIGHT = 533</text>
<text x="170" y="203">LENGTH = 840</text>
<text x="424" y="203">WIDTH = 1179</text>
<text x="290" y="373" transform="rotate(-90 290 373)">WIDTH = 1179</text>
<text x="92" y="463" transform="rotate(-90 92 463)">40</text>
<text x="170" y="473">LENGTH = 840</text>
</g>
<g font-size="5.4">
<text x="212" y="82">FINISHED FACE</text>
<text x="362" y="82">FINISHED FACE</text>
<text x="521" y="402">FINISHED FACE</text>
<text x="322" y="435">PIN &amp; GLUED</text>
<text x="297" y="495">FINISHED FACE</text>
<text x="59" y="510">Rev.</text>
<text x="79" y="510">Date</text>
<text x="112" y="510">By</text>
<text x="240" y="510">Description</text>
<text x="371" y="510">TOLERANCE:</text>
<text x="61" y="517">00</text>
<text x="71" y="517">2025.10.02</text>
<text x="98" y="517">-</text>
<text x="134" y="517">STONE TICKET PACKAGE P1-P4 For Production</text>
<text x="61" y="525">01</text>
<text x="71" y="524">2025.11.04</text>
<text x="98" y="524">-</text>
<text x="134" y="524">STONE TICKET PACKAGE P1-P4 For Production</text>
<text x="462" y="523">INHABIT GROUP</text>
<text x="61" y="532">06</text>
<text x="71" y="532">2025.12.24</text>
<text x="134" y="532">STONE TICKET PACKAGE P1-P4 and P7 For Production</text>
<text x="371" y="539">PROJECT No:</text>
<text x="425" y="538">0001</text>
<text x="371" y="548">CLIENT:</text>
<text x="423" y="548">ECLAD</text>
<text x="371" y="558">DRAWN BY:</text>
<text x="418" y="558">Natthapol K.</text>
<text x="462" y="558">CHECKED BY:</text>
<text x="512" y="558">Dararat P.</text>
<text x="371" y="567">SCALE:</text>
<text x="419" y="567">Not To Scale</text>
<text x="462" y="567">DATE:</text>
<text x="513" y="567">24/12/25</text>
</g>
<g font-size="2.7">
<text x="462" y="533">http://www.inhabitgroup.com</text>
<text x="463" y="538">C</text>
<text x="467" y="538">Copyright</text>
</g>
</svg>
